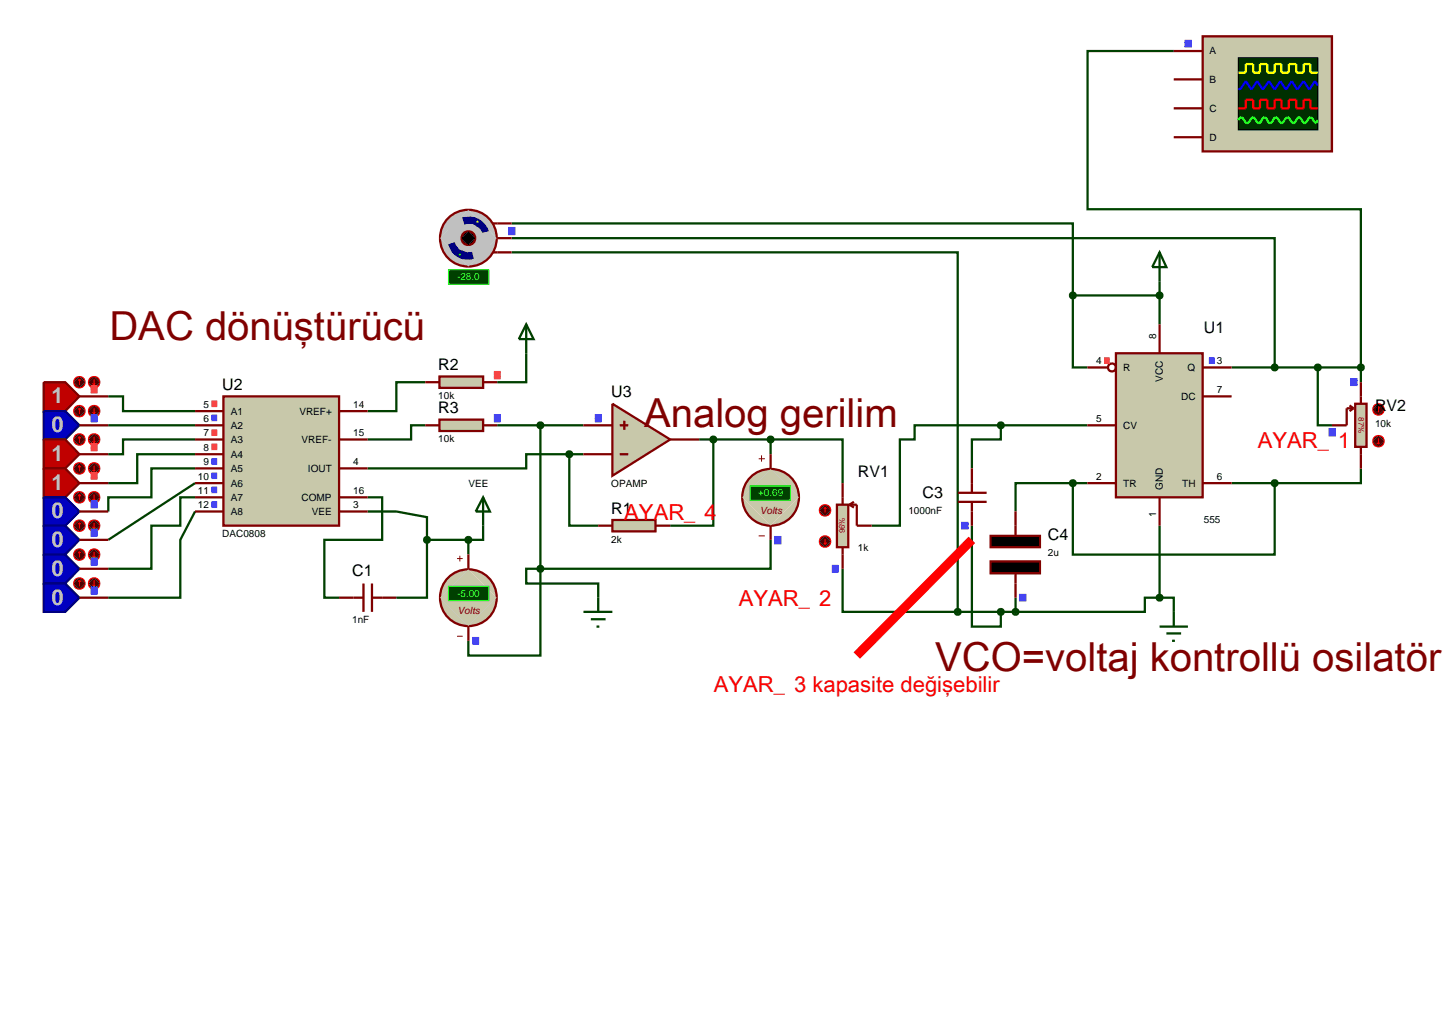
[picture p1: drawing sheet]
<svg xmlns="http://www.w3.org/2000/svg" width="257mm" height="180mm" viewBox="0 0 257 180" stroke-linecap="round" stroke-linejoin="round" font-family="sans-serif">
<g fill="none" stroke="#004000" stroke-width=".4">
<path d="M207 9h-15.2v27.9h48.2v27.9M90.2 39.4h99v12.7M90.2 42h134.6v22.8M90.2 44.5h78.7v63.4M189.2 52.1v12.7h2.6M189.2 52.1h15.3M204.5 49.6v7.6M19.1 69.9h2.6v2.6h12.7M19.1 75h15.3M34.4 77.5h-12.7v2.6h-2.6M75 67.4h-5.1v5.1h-5.1M75 75h-2.5v2.5h-7.7"/>
<path d="M87.7 75h15.2M92.8 62.3v5.1h-5.1M95.3 75v25.3M123.3 77.5h12.6M125.8 77.5v15.2h-7.6M135.9 77.5h12.7v7.7M135.9 77.5v2.6M176.5 75v2.5h-5.1v5.1M176.5 75h-15.2v2.5h-2.6v15.2h-5M176.5 75h15.3M217.2 64.8h22.8M232.4 64.8v10.2h2.5"/>
<path d="M240 64.8v2.6M34.4 80.1h-10.2v5.1h-5.1M34.4 82.6h-7.7v5.1h-7.6v2.5M34.4 87.7h-2.6v5h-5.1v7.6h-7.6M34.4 90.2l-2.6 5v10.2h-12.7M34.4 85.2l-15.3 10M64.8 87.7h2.6v7.5h-10.2v10.2h2.6M64.8 90.2h5.1l5.4 1v4M75.3 95.2v10.2h-5.4M75.3 95.2h7.3M82.6 95.2v2.6M85.2 92.7v2.5h-2.6"/>
<path d="M100.4 80.1v12.6h5.1M100.4 80.1h-7.6v2.5h-28M100.4 80.1h2.5M135.9 95.2v5.1h-40.6M171.4 92.7v17.8h5.1v-2.6M189.2 85.2v12.6h35.6v-12.6M189.2 85.2h-10.1v5M189.2 85.2h2.6M204.5 92.7v12.7M217.2 85.2h7.6M240 82.6v2.6h-15.2M95.3 100.3h-2.5v2.6h12.7v2.5"/>
<path d="M95.3 100.3v15.3h-12.7v-2.6M148.6 100.3v7.6h20.3M168.9 107.9h10.2M179.1 105.4v2.5M204.5 105.4h2.5v2.5M204.5 105.4h-2.6v2.5h-22.8"/>
</g>
<path d="M7.7 67.4h3.8l2.5 2.5-2.5 2.6h-3.8z" fill="#c00000" stroke="#800000" stroke-width=".4"/>
<path d="M14 69.9h5.1" fill="none" stroke="#800000" stroke-width=".4"/>
<path d="M13.3 66.7l.7-.3-1 1zM14 66.4a.94 .94 0 0 1 1 1zM14 68.4l1-1a.94 .94 0 0 1-1 1zM13 67.4l1 1a.94 .94 0 0 1-1-1z" fill="#400000" stroke="#f00" stroke-width=".2"/>
<path d="M13 67.4l1-1 1 1-1 1z" fill="#400000"/>
<path d="M14 66.9l-.2 .2M14 66.9l.3 .2M14 66.9v1" fill="none" stroke="#f00" stroke-width=".2"/>
<path d="M15.9 66.7l.7-.3-1 1zM16.6 66.4a.94 .94 0 0 1 1 1zM16.6 68.4l1-1a.94 .94 0 0 1-1 1zM15.6 67.4l1 1a.94 .94 0 0 1-1-1z" fill="#400000" stroke="#f00" stroke-width=".2"/>
<path d="M15.6 67.4l1-1 1 1-1 1z" fill="#400000"/>
<path d="M16.3 67.6l.3 .3M16.6 66.9v1M16.8 67.6l-.2 .3" fill="none" stroke="#f00" stroke-width=".2"/>
<g fill="none" stroke="#ff4040" stroke-width=".18">
<path d="M16 68h1.2M16 68.1h1.2M16 68.2h1.2M16 68.3h1.2M16 68.4h1.2M16 68.5h1.2M16 68.6h1.2M16 68.7h1.2M16 68.8h1.2M16 68.9h1.2M16 69h1.2M16 69.1h1.2"/>
<path d="M16 69.2h1.2M16 69.3h1.2"/>
</g>
<path d="M7.7 72.5h3.8l2.5 2.5-2.5 2.5h-3.8z" fill="#0000c0" stroke="#000080" stroke-width=".4"/>
<path d="M14 75h5.1" fill="none" stroke="#800000" stroke-width=".4"/>
<path d="M13.3 71.8l.7-.3-1 1zM14 71.5a.94 .94 0 0 1 1 1zM14 73.5l1-1a.94 .94 0 0 1-1 1zM13 72.5l1 1a.94 .94 0 0 1-1-1z" fill="#400000" stroke="#f00" stroke-width=".2"/>
<path d="M13 72.5l1-1 1 1-1 1z" fill="#400000"/>
<path d="M14 72l-.2 .2M14 72l.3 .2M14 72v1" fill="none" stroke="#f00" stroke-width=".2"/>
<path d="M15.9 71.8l.7-.3-1 1zM16.6 71.5a.94 .94 0 0 1 1 1zM16.6 73.5l1-1a.94 .94 0 0 1-1 1zM15.6 72.5l1 1a.94 .94 0 0 1-1-1z" fill="#400000" stroke="#f00" stroke-width=".2"/>
<path d="M15.6 72.5l1-1 1 1-1 1z" fill="#400000"/>
<path d="M16.3 72.7l.3 .3M16.6 72v1M16.8 72.7l-.2 .3" fill="none" stroke="#f00" stroke-width=".2"/>
<g fill="none" stroke="#4040ff" stroke-width=".18">
<path d="M16 73.1h1.2M16 73.2h1.2M16 73.3h1.2M16 73.4h1.2M16 73.5h1.2M16 73.6h1.2M16 73.7h1.2M16 73.8h1.2M16 73.9h1.2M16 74h1.2M16 74.1h1.2M16 74.2h1.2"/>
<path d="M16 74.3h1.2M16 74.4h1.2"/>
</g>
<path d="M7.7 77.5h3.8l2.5 2.6-2.5 2.5h-3.8z" fill="#c00000" stroke="#800000" stroke-width=".4"/>
<path d="M14 80.1h5.1" fill="none" stroke="#800000" stroke-width=".4"/>
<path d="M13.3 76.8l.7-.3-1 1zM14 76.5a.94 .94 0 0 1 1 1zM14 78.5l1-1a.94 .94 0 0 1-1 1zM13 77.5l1 1a.94 .94 0 0 1-1-1z" fill="#400000" stroke="#f00" stroke-width=".2"/>
<path d="M13 77.5l1-1 1 1-1 1z" fill="#400000"/>
<path d="M14 77l-.2 .3M14 77l.3 .3M14 77v1.1" fill="none" stroke="#f00" stroke-width=".2"/>
<path d="M15.9 76.8l.7-.3-1 1zM16.6 76.5a.94 .94 0 0 1 1 1zM16.6 78.5l1-1a.94 .94 0 0 1-1 1zM15.6 77.5l1 1a.94 .94 0 0 1-1-1z" fill="#400000" stroke="#f00" stroke-width=".2"/>
<path d="M15.6 77.5l1-1 1 1-1 1z" fill="#400000"/>
<path d="M16.3 77.8l.3 .3M16.6 77v1.1M16.8 77.8l-.2 .3" fill="none" stroke="#f00" stroke-width=".2"/>
<g fill="none" stroke="#ff4040" stroke-width=".18">
<path d="M16 78.2h1.2M16 78.3h1.2M16 78.4h1.2M16 78.5h1.2M16 78.6h1.2M16 78.7h1.2M16 78.8h1.2M16 78.9h1.2M16 79h1.2M16 79.1h1.2M16 79.2h1.2M16 79.3h1.2"/>
<path d="M16 79.4h1.2M16 79.5h1.2"/>
</g>
<path d="M7.7 82.6h3.8l2.5 2.6-2.5 2.5h-3.8z" fill="#c00000" stroke="#800000" stroke-width=".4"/>
<path d="M14 85.2h5.1" fill="none" stroke="#800000" stroke-width=".4"/>
<path d="M13.3 81.9l.7-.3-1 1zM14 81.6a.94 .94 0 0 1 1 1zM14 83.6l1-1a.94 .94 0 0 1-1 1zM13 82.6l1 1a.94 .94 0 0 1-1-1z" fill="#400000" stroke="#f00" stroke-width=".2"/>
<path d="M13 82.6l1-1 1 1-1 1z" fill="#400000"/>
<path d="M14 82.1l-.2 .3M14 82.1l.3 .3M14 82.1v1" fill="none" stroke="#f00" stroke-width=".2"/>
<path d="M15.9 81.9l.7-.3-1 1zM16.6 81.6a.94 .94 0 0 1 1 1zM16.6 83.6l1-1a.94 .94 0 0 1-1 1zM15.6 82.6l1 1a.94 .94 0 0 1-1-1z" fill="#400000" stroke="#f00" stroke-width=".2"/>
<path d="M15.6 82.6l1-1 1 1-1 1z" fill="#400000"/>
<path d="M16.3 82.9l.3 .2M16.6 82.1v1M16.8 82.9l-.2 .2" fill="none" stroke="#f00" stroke-width=".2"/>
<g fill="none" stroke="#ff4040" stroke-width=".18">
<path d="M16 83.3h1.2M16 83.4h1.2M16 83.5h1.2M16 83.6h1.2M16 83.7h1.2M16 83.8h1.2M16 83.9h1.2M16 84h1.2M16 84.1h1.2M16 84.2h1.2M16 84.3h1.2M16 84.4h1.2"/>
<path d="M16 84.5h1.2"/>
</g>
<path d="M39.4 69.9h20.4v22.8h-20.4z" fill="#c8c8aa" stroke="#800000" stroke-width=".4"/>
<g fill="none" stroke="#800000" stroke-width=".4">
<path d="M34.4 75h5M34.4 72.5h5M34.4 77.5h5M59.8 72.5h5M59.8 77.5h5M34.4 90.2h5M34.4 82.6h5M34.4 80.1h5M34.4 85.2h5M34.4 87.7h5M59.8 90.2h5M59.8 82.6h5"/>
<path d="M59.8 87.7h5"/>
</g>
<g fill="none" stroke="#4040ff" stroke-width=".18">
<path d="M37.3 73.2h1M37.3 73.3h1M37.3 73.4h1M37.3 73.5h1M37.3 73.6h1M37.3 73.7h1M37.3 73.8h1M37.3 73.9h1M37.3 74h1M37.3 74.1h1M37.3 74.2h1M37.3 80.9h1"/>
<path d="M37.3 81h1M37.3 81.1h1M37.3 81.2h1M37.3 81.3h1M37.3 81.4h1M37.3 81.5h1M37.3 81.6h1M37.3 81.7h1M37.3 81.8h1M37.3 81.9h1M37.3 83.4h1M37.3 83.5h1"/>
<path d="M37.3 83.6h1M37.3 83.7h1M37.3 83.8h1M37.3 83.9h1M37.3 84h1M37.3 84.1h1M37.3 84.2h1M37.3 84.3h1M37.3 84.4h1M37.3 85.9h1M37.3 86h1M37.3 86.1h1"/>
<path d="M37.3 86.2h1M37.3 86.3h1M37.3 86.4h1M37.3 86.5h1M37.3 86.6h1M37.3 86.7h1M37.3 86.8h1M37.3 86.9h1M37.3 88.5h1M37.3 88.6h1M37.3 88.7h1M37.3 88.8h1"/>
<path d="M37.3 88.9h1M37.3 89h1M37.3 89.1h1M37.3 89.2h1M37.3 89.3h1M37.3 89.4h1M37.3 89.5h1"/>
</g>
<g fill="none" stroke="#ff4040" stroke-width=".18">
<path d="M37.3 70.7h1M37.3 70.8h1M37.3 70.9h1M37.3 71h1M37.3 71.1h1M37.3 71.2h1M37.3 71.3h1M37.3 71.4h1M37.3 71.5h1M37.3 71.6h1M37.3 71.7h1M37.3 75.8h1"/>
<path d="M37.3 75.9h1M37.3 76h1M37.3 76.1h1M37.3 76.2h1M37.3 76.3h1M37.3 76.4h1M37.3 76.5h1M37.3 76.6h1M37.3 76.7h1M37.3 76.8h1M37.3 78.3h1M37.3 78.4h1"/>
<path d="M37.3 78.5h1M37.3 78.6h1M37.3 78.7h1M37.3 78.8h1M37.3 78.9h1M37.3 79h1M37.3 79.1h1M37.3 79.2h1M37.3 79.3h1"/>
</g>
<path d="M102.9 107.9h5.1M104.2 109.2h2.6M105.2 110.5h.5M105.5 105.4v2.5" fill="none" stroke="#004000" stroke-width=".4"/>
<path d="M7.7 87.7h3.8l2.5 2.5-2.5 2.5h-3.8z" fill="#0000c0" stroke="#000080" stroke-width=".4"/>
<path d="M14 90.2h5.1" fill="none" stroke="#800000" stroke-width=".4"/>
<path d="M13.3 87l.7-.3-1 1zM14 86.7a.94 .94 0 0 1 1 1zM14 88.7l1-1a.94 .94 0 0 1-1 1zM13 87.7l1 1a.94 .94 0 0 1-1-1z" fill="#400000" stroke="#f00" stroke-width=".2"/>
<path d="M13 87.7l1-1 1 1-1 1z" fill="#400000"/>
<path d="M14 87.2l-.2 .3M14 87.2l.3 .3M14 87.2v1" fill="none" stroke="#f00" stroke-width=".2"/>
<path d="M15.9 87l.7-.3-1 1zM16.6 86.7a.94 .94 0 0 1 1 1zM16.6 88.7l1-1a.94 .94 0 0 1-1 1zM15.6 87.7l1 1a.94 .94 0 0 1-1-1z" fill="#400000" stroke="#f00" stroke-width=".2"/>
<path d="M15.6 87.7l1-1 1 1-1 1z" fill="#400000"/>
<path d="M16.3 88l.3 .2M16.6 87.2v1M16.8 88l-.2 .2" fill="none" stroke="#f00" stroke-width=".2"/>
<g fill="none" stroke="#4040ff" stroke-width=".18">
<path d="M16 88.3h1.2M16 88.4h1.2M16 88.5h1.2M16 88.6h1.2M16 88.7h1.2M16 88.8h1.2M16 88.9h1.2M16 89h1.2M16 89.1h1.2M16 89.2h1.2M16 89.3h1.2M16 89.4h1.2"/>
<path d="M16 89.5h1.2M16 89.6h1.2"/>
</g>
<path d="M7.7 92.7h3.8l2.5 2.5-2.5 2.6h-3.8z" fill="#0000c0" stroke="#000080" stroke-width=".4"/>
<path d="M14 95.2h5.1" fill="none" stroke="#800000" stroke-width=".4"/>
<path d="M13.3 92l.7-.3-1 1zM14 91.7a.94 .94 0 0 1 1 1zM14 93.7l1-1a.94 .94 0 0 1-1 1zM13 92.7l1 1a.94 .94 0 0 1-1-1z" fill="#400000" stroke="#f00" stroke-width=".2"/>
<path d="M13 92.7l1-1 1 1-1 1z" fill="#400000"/>
<path d="M14 92.2l-.2 .2M14 92.2l.3 .2M14 92.2v1" fill="none" stroke="#f00" stroke-width=".2"/>
<path d="M15.9 92l.7-.3-1 1zM16.6 91.7a.94 .94 0 0 1 1 1zM16.6 93.7l1-1a.94 .94 0 0 1-1 1zM15.6 92.7l1 1a.94 .94 0 0 1-1-1z" fill="#400000" stroke="#f00" stroke-width=".2"/>
<path d="M15.6 92.7l1-1 1 1-1 1z" fill="#400000"/>
<path d="M16.3 92.9l.3 .3M16.6 92.2v1M16.8 92.9l-.2 .3" fill="none" stroke="#f00" stroke-width=".2"/>
<g fill="none" stroke="#4040ff" stroke-width=".18">
<path d="M16 93.3h1.2M16 93.4h1.2M16 93.5h1.2M16 93.6h1.2M16 93.7h1.2M16 93.8h1.2M16 93.9h1.2M16 94h1.2M16 94.1h1.2M16 94.2h1.2M16 94.3h1.2M16 94.4h1.2"/>
<path d="M16 94.5h1.2M16 94.6h1.2"/>
</g>
<path d="M7.7 97.8h3.8l2.5 2.5-2.5 2.6h-3.8z" fill="#0000c0" stroke="#000080" stroke-width=".4"/>
<path d="M14 100.3h5.1" fill="none" stroke="#800000" stroke-width=".4"/>
<path d="M13.3 97.1l.7-.3-1 1zM14 96.8a.94 .94 0 0 1 1 1zM14 98.8l1-1a.94 .94 0 0 1-1 1zM13 97.8l1 1a.94 .94 0 0 1-1-1z" fill="#400000" stroke="#f00" stroke-width=".2"/>
<path d="M13 97.8l1-1 1 1-1 1z" fill="#400000"/>
<path d="M14 97.3l-.2 .2M14 97.3l.3 .2M14 97.3v1" fill="none" stroke="#f00" stroke-width=".2"/>
<path d="M15.9 97.1l.7-.3-1 1zM16.6 96.8a.94 .94 0 0 1 1 1zM16.6 98.8l1-1a.94 .94 0 0 1-1 1zM15.6 97.8l1 1a.94 .94 0 0 1-1-1z" fill="#400000" stroke="#f00" stroke-width=".2"/>
<path d="M15.6 97.8l1-1 1 1-1 1z" fill="#400000"/>
<path d="M16.3 98l.3 .3M16.6 97.3v1M16.8 98l-.2 .3" fill="none" stroke="#f00" stroke-width=".2"/>
<g fill="none" stroke="#4040ff" stroke-width=".18">
<path d="M16 98.4h1.2M16 98.5h1.2M16 98.6h1.2M16 98.7h1.2M16 98.8h1.2M16 98.9h1.2M16 99h1.2M16 99.1h1.2M16 99.2h1.2M16 99.3h1.2M16 99.4h1.2M16 99.5h1.2"/>
<path d="M16 99.6h1.2M16 99.7h1.2"/>
</g>
<path d="M7.7 102.9h3.8l2.5 2.5-2.5 2.5h-3.8z" fill="#0000c0" stroke="#000080" stroke-width=".4"/>
<path d="M14 105.4h5.1" fill="none" stroke="#800000" stroke-width=".4"/>
<path d="M13.3 102.2l.7-.3-1 1zM14 101.9a.94 .94 0 0 1 1 1zM14 103.9l1-1a.94 .94 0 0 1-1 1zM13 102.9l1 1a.94 .94 0 0 1-1-1z" fill="#400000" stroke="#f00" stroke-width=".2"/>
<path d="M14 101.9l1 1-1 1-1-1z" fill="#400000"/>
<path d="M14 102.3l-.2 .3M14 102.3l.3 .3M14 102.3v1.1" fill="none" stroke="#f00" stroke-width=".2"/>
<path d="M15.9 102.2l.7-.3-1 1zM16.6 101.9a.94 .94 0 0 1 1 1zM16.6 103.9l1-1a.94 .94 0 0 1-1 1zM15.6 102.9l1 1a.94 .94 0 0 1-1-1z" fill="#400000" stroke="#f00" stroke-width=".2"/>
<path d="M16.6 101.9l1 1-1 1-1-1z" fill="#400000"/>
<path d="M16.3 103.1l.3 .3M16.6 102.3v1.1M16.8 103.1l-.2 .3" fill="none" stroke="#f00" stroke-width=".2"/>
<g fill="none" stroke="#4040ff" stroke-width=".18">
<path d="M16 103.5h1.2M16 103.6h1.2M16 103.7h1.2M16 103.8h1.2M16 103.9h1.2M16 104h1.2M16 104.1h1.2M16 104.2h1.2M16 104.3h1.2M16 104.4h1.2M16 104.5h1.2M16 104.6h1.2"/>
<path d="M16 104.7h1.2M16 104.8h1.2"/>
</g>
<path d="M132.1 84.5a5 5 0 0 1 3.8-1.8l-5 5a5 5 0 0 1 1.2-3.2zM135.9 82.7a5 5 0 0 1 5 5zM135.9 92.7l5-5a5 5 0 0 1-5 5zM130.9 87.7l5 5a5 5 0 0 1-5-5z" fill="#c8c8aa" stroke="#800000" stroke-width=".4"/>
<path d="M130.9 87.7l5-5 5 5-5 5z" fill="#c8c8aa"/>
<path d="M133.8 80.9h1.1M133.8 94.5h1.1M134.3 80.3v1.1" fill="none" stroke="#800000" stroke-width=".18"/>
<path d="M132.3 85.7h7.1v2.5h-7.1z" fill="#004000" stroke="#0f0" stroke-width=".2"/>
<path d="M135.9 80.1v2.5M135.9 92.7v2.5" fill="none" stroke="#800000" stroke-width=".4"/>
<g fill="none" stroke="#4040ff" stroke-width=".18">
<path d="M136.5 94.6h1.3M136.5 94.7h1.3M136.5 94.8h1.3M136.5 94.9h1.3M136.5 95h1.3M136.5 95.1h1.3M136.5 95.2h1.3M136.5 95.3h1.3M136.5 95.4h1.3M136.5 95.5h1.3M136.5 95.6h1.3M136.5 95.7h1.3"/>
<path d="M136.5 95.8h1.3M136.5 95.9h1.3"/>
</g>
<path d="M77.5 66.4h7.7v2h-7.7z" fill="#c8c8aa" stroke="#800000" stroke-width=".4"/>
<path d="M75 67.4h2.5M85.2 67.4h2.5" fill="none" stroke="#800000" stroke-width=".4"/>
<g fill="none" stroke="#ff4040" stroke-width=".18">
<path d="M87.1 65.5h1.2M87.1 65.6h1.2M87.1 65.7h1.2M87.1 65.8h1.2M87.1 65.9h1.2M87.1 66h1.2M87.1 66.1h1.2M87.1 66.2h1.2M87.1 66.3h1.2M87.1 66.4h1.2M87.1 66.5h1.2M87.1 66.6h1.2"/>
<path d="M87.1 66.7h1.2M87.1 66.8h1.2"/>
</g>
<path d="M77.5 74h7.7v2h-7.7z" fill="#c8c8aa" stroke="#800000" stroke-width=".4"/>
<path d="M75 75h2.5M85.2 75h2.5" fill="none" stroke="#800000" stroke-width=".4"/>
<g fill="none" stroke="#4040ff" stroke-width=".18">
<path d="M87.1 73.1h1.2M87.1 73.2h1.2M87.1 73.3h1.2M87.1 73.4h1.2M87.1 73.5h1.2M87.1 73.6h1.2M87.1 73.7h1.2M87.1 73.8h1.2M87.1 73.9h1.2M87.1 74h1.2M87.1 74.1h1.2M87.1 74.2h1.2"/>
<path d="M87.1 74.3h1.2M87.1 74.4h1.2"/>
</g>
<path d="M108 91.7h7.6v2h-7.6z" fill="#c8c8aa" stroke="#800000" stroke-width=".4"/>
<path d="M105.5 92.7h2.5M115.6 92.7h2.6" fill="none" stroke="#800000" stroke-width=".4"/>
<path d="M94.9 100l.4-.2-.5 .5zM95.3 99.8l.4 .2 .1 .3zM95.3 100.8l.5-.5-.2 .4zM94.8 100.3l.5 .5-.3-.1z" fill="#004000" stroke="#004000" stroke-width=".4"/>
<path d="M94.8 100.3l.5-.5 .5 .5-.5 .5z" fill="#004000"/>
<path d="M79.4 101.6a5 5 0 0 1 3.2-1.2l-5 5a5 5 0 0 1 1.8-3.8zM82.6 100.4a5 5 0 0 1 5 5zM82.6 110.4l5-5a5 5 0 0 1-5 5zM77.6 105.4l5 5a5 5 0 0 1-5-5z" fill="#c8c8aa" stroke="#800000" stroke-width=".4"/>
<path d="M82.6 100.4l5 5-5 5-5-5z" fill="#c8c8aa"/>
<path d="M80.6 98.5h1M81.1 98v1M80.6 112.2h1" fill="none" stroke="#800000" stroke-width=".18"/>
<path d="M79.1 103.4h7.1v2.5h-7.1z" fill="#004000" stroke="#0f0" stroke-width=".2"/>
<path d="M82.6 97.8v2.5M82.6 110.5v2.5" fill="none" stroke="#800000" stroke-width=".4"/>
<g fill="none" stroke="#4040ff" stroke-width=".18">
<path d="M83.3 112.4h1.2M83.3 112.5h1.2M83.3 112.6h1.2M83.3 112.7h1.2M83.3 112.8h1.2M83.3 112.9h1.2M83.3 113h1.2M83.3 113.1h1.2M83.3 113.2h1.2M83.3 113.3h1.2M83.3 113.4h1.2M83.3 113.5h1.2"/>
<path d="M83.3 113.6h1.2"/>
</g>
<path d="M108 71.2l10.2 6.3-10.2 6.4z" fill="#c8c8aa" stroke="#800000" stroke-width=".4"/>
<path d="M102.9 75h5.1M109.3 75h1.5M110.1 74.2v1.6M118.2 77.5h5.1M102.9 80.1h5.1M109.3 80.1h1.5" fill="none" stroke="#800000" stroke-width=".4"/>
<g fill="none" stroke="#4040ff" stroke-width=".18">
<path d="M104.9 73.1h1.2M104.9 73.2h1.2M104.9 73.3h1.2M104.9 73.4h1.2M104.9 73.5h1.2M104.9 73.6h1.2M104.9 73.7h1.2M104.9 73.8h1.2M104.9 73.9h1.2M104.9 74h1.2M104.9 74.1h1.2M104.9 74.2h1.2"/>
<path d="M104.9 74.3h1.2M104.9 74.4h1.2"/>
</g>
<path d="M125.4 77.2l.4-.2-.5 .5zM125.8 77l.3 .1 .2 .4zM125.8 78l.5-.5-.2 .4zM125.3 77.5l.5 .5-.3-.1z" fill="#004000" stroke="#004000" stroke-width=".4"/>
<path d="M125.3 77.5l.5-.5 .5 .5-.5 .5z" fill="#004000"/>
<path d="M100.1 79.7l.3-.1-.5 .5zM100.4 79.6l.3 .1 .2 .4zM100.4 80.6l.5-.5-.2 .4zM99.9 80.1l.5 .5-.4-.2z" fill="#004000" stroke="#004000" stroke-width=".4"/>
<path d="M99.9 80.1l.5-.5 .5 .5-.5 .5z" fill="#004000"/>
<path d="M92.8 57.2l1.3 2.6h-2.6zM92.8 57.2v5.1M85.2 87.7l1.2 2.5h-2.5zM85.2 87.7v5" fill="none" stroke="#004000" stroke-width=".4"/>
<path d="M82.2 94.9l.4-.2-.5 .5zM82.6 94.7l.4 .2 .1 .3zM83.1 95.2l-.1 .3-.4 .2zM82.1 95.2l.5 .5-.4-.2z" fill="#004000" stroke="#004000" stroke-width=".4"/>
<path d="M82.1 95.2l.5-.5 .5 .5-.5 .5z" fill="#004000"/>
<path d="M59.8 105.4h4.3M64.1 102.9v5M65.6 102.9v5M65.6 105.4h4.3" fill="none" stroke="#800000" stroke-width=".4"/>
<path d="M74.9 94.9l.4-.2-.5 .5zM75.3 94.7l.4 .2 .1 .3zM75.8 95.2l-.1 .3-.4 .2zM74.8 95.2l.5 .5-.3-.1z" fill="#004000" stroke="#004000" stroke-width=".4"/>
<path d="M74.8 95.2l.5-.5 .5 .5-.5 .5z" fill="#004000"/>
<path d="M94.9 74.7l.4-.2-.5 .5zM95.3 74.5l.3 .1 .2 .4zM95.8 75l-.1 .3-.4 .2zM94.8 75l.5 .5-.3-.1z" fill="#004000" stroke="#004000" stroke-width=".4"/>
<path d="M94.8 75l.5-.5 .5 .5-.5 .5z" fill="#004000"/>
<path d="M135.6 77.1l.3-.1-.5 .5zM135.9 77l.3 .1 .2 .4zM135.9 78l.5-.5-.2 .4zM135.4 77.5l.5 .5-.4-.2z" fill="#004000" stroke="#004000" stroke-width=".4"/>
<path d="M135.4 77.5l.5-.5 .5 .5-.5 .5z" fill="#004000"/>
<path d="M196.8 62.3h15.3v25.4h-15.3z" fill="#c8c8aa" stroke="#800000" stroke-width=".4"/>
<g fill="none" stroke="#800000" stroke-width=".4">
<path d="M204.5 57.2v5.1M191.8 64.8h3.5M191.8 75h5M212.1 64.8h5.1M212.1 69.9h5.1M191.8 85.2h5M204.5 87.7v5M212.1 85.2h5.1"/>
<circle cx="196.1" cy="64.8" r=".7"/>
</g>
<path d="M194.7 63.1h1M194.7 63.2h1M194.7 63.3h1M194.7 63.4h1M194.7 63.5h1M194.7 63.6h1M194.7 63.7h1M194.7 63.8h1M194.7 63.9h1M194.7 64h1M194.7 64.1h1" fill="none" stroke="#ff4040" stroke-width=".18"/>
<path d="M213.2 63.1h1M213.2 63.2h1M213.2 63.3h1M213.2 63.4h1M213.2 63.5h1M213.2 63.6h1M213.2 63.7h1M213.2 63.8h1M213.2 63.9h1M213.2 64h1M213.2 64.1h1" fill="none" stroke="#4040ff" stroke-width=".18"/>
<path d="M204.5 44.5l1.2 2.6h-2.5zM204.5 44.5v5.1M204.5 110.5h5M205.7 111.7h2.6M206.7 113h.5M207 107.9v2.6" fill="none" stroke="#004000" stroke-width=".4"/>
<path d="M204.2 105l.3-.1-.5 .5zM204.5 104.9l.4 .2 .1 .3zM205 105.4l-.1 .3-.4 .2zM204 105.4l.5 .5-.4-.2z" fill="#004000" stroke="#004000" stroke-width=".4"/>
<path d="M204.5 104.9l.5 .5-.5 .5-.5-.5z" fill="#004000"/>
<path d="M204.1 51.8l.4-.2-.5 .5zM204.5 51.6l.4 .2 .1 .3zM205 52.1l-.1 .3-.4 .2zM204 52.1l.5 .5-.4-.2z" fill="#004000" stroke="#004000" stroke-width=".4"/>
<path d="M204 52.1l.5-.5 .5 .5-.5 .5z" fill="#004000"/>
<path d="M168.9 88.5h5.1M168.9 86.9h5.1M171.4 82.6v4.3M171.4 88.5v4.2" fill="none" stroke="#800000" stroke-width=".4"/>
<g fill="none" stroke="#4040ff" stroke-width=".18">
<path d="M169.5 92.1h1.3M169.5 92.2h1.3M169.5 92.3h1.3M169.5 92.4h1.3M169.5 92.5h1.3M169.5 92.6h1.3M169.5 92.7h1.3M169.5 92.8h1.3M169.5 92.9h1.3M169.5 93h1.3M169.5 93.1h1.3M169.5 93.2h1.3"/>
<path d="M169.5 93.3h1.3"/>
</g>
<path d="M224.5 84.8l.3-.1-.5 .5zM224.8 84.7l.4 .2 .1 .3zM224.8 85.7l.5-.5-.2 .4zM224.3 85.2l.5 .5-.4-.2z" fill="#004000" stroke="#004000" stroke-width=".4"/>
<path d="M224.8 84.7l.5 .5-.5 .5-.5-.5z" fill="#004000"/>
<path d="M212.1 6.4h22.8v20.3h-22.8z" fill="#c8c8aa" stroke="#800000" stroke-width=".4"/>
<path d="M218.4 10.2h14v12.7h-14z" fill="#003000" stroke="#000" stroke-width=".2"/>
<path d="M218.4 12.8h1.3v-1.5h1.3v1.5h1.2v-1.5h1.3v1.5h1.3v-1.5h1.2v1.5h1.3v-1.5h1.3v1.5h1.3v-1.5h1.2v1.5h1.3" fill="none" stroke="#ff0" stroke-width=".4"/>
<path d="M218.4 19.1h1.3v-1.5h1.3v1.5h1.2v-1.5h1.3v1.5h1.3v-1.5h1.2v1.5h1.3v-1.5h1.3v1.5h1.3v-1.5h1.2v1.5h1.3" fill="none" stroke="#f00" stroke-width=".4"/>
<path d="M232.4 15.1l-.5-.8-1 1.5-1-1.5-1.1 1.5-1-1.5-1 1.5-1-1.5-1 1.5-1-1.5-1.1 1.5-1-1.5-1 1.5-1-1.5-1 1.5-.3-.2" fill="none" stroke="#00f" stroke-width=".4"/>
<path d="M218.4 21.2l.2-.4 .3-.1 .3 .1 .2 .4a.55 .55 0 0 0 .8 .4l.5-.8 .3-.1 .7 .9 .3 .1 .3-.1 .4-.8 .3-.1 .3 .1 .4 .8 .3 .1 .3-.1 .4-.8 .3-.1 .3 .1 .7 .9 .3-.1 .2-.4a.59 .59 0 0 1 .8-.4l.5 .8 .3 .1 .3-.1 .4-.8 .3-.1 .3 .1 .4 .8 .3 .1 .3-.1 .4-.8 .3-.1 .3 .1 .7 .9 .3-.5" fill="none" stroke="#0f0" stroke-width=".4"/>
<path d="M207 9h5.1M207 14h5.1M207 19.1h5.1M207 24.2h5.1" fill="none" stroke="#800000" stroke-width=".4"/>
<g fill="none" stroke="#4040ff" stroke-width=".18">
<path d="M208.9 7.1h1.3M208.9 7.2h1.3M208.9 7.3h1.3M208.9 7.4h1.3M208.9 7.5h1.3M208.9 7.6h1.3M208.9 7.7h1.3M208.9 7.8h1.3M208.9 7.9h1.3M208.9 8h1.3M208.9 8.1h1.3M208.9 8.2h1.3"/>
<path d="M208.9 8.3h1.3"/>
</g>
<path d="M239.6 64.5l.4-.2-.5 .5zM240 64.3l.4 .2 .1 .3zM240.5 64.8l-.1 .3-.4 .2zM239.5 64.8l.5 .5-.4-.2z" fill="#004000" stroke="#004000" stroke-width=".4"/>
<path d="M239.5 64.8l.5-.5 .5 .5-.5 .5z" fill="#004000"/>
<path d="M176.2 74.6l.3-.1-.5 .5zM176.5 74.5l.3 .1 .2 .4zM177 75l-.1 .3-.4 .2zM176 75l.5 .5-.4-.2z" fill="#004000" stroke="#004000" stroke-width=".4"/>
<path d="M176 75l.5-.5 .5 .5-.5 .5z" fill="#004000"/>
<path d="M78.8 38.8a5 5 0 0 1 3.8-1.8l-5 5a5 5 0 0 1 1.2-3.2zM82.6 37a5 5 0 0 1 5 5zM82.6 47l5-5a5 5 0 0 1-5 5zM77.6 42l5 5a5 5 0 0 1-5-5z" fill="#c0c0c0" stroke="#800000" stroke-width=".4"/>
<path d="M77.6 42l5-5 5 5-5 5z" fill="#c0c0c0"/>
<path d="M81.9 41l.7-.2-1.2 1.2 .1-.4zM82.6 40.8a1.16 1.16 0 0 1 1.2 1.2zM83.8 42a1.16 1.16 0 0 1-1.2 1.2zM81.4 42l1.2 1.2a1.16 1.16 0 0 1-1.2-1.2z" fill="#000" stroke="#800000" stroke-width=".4"/>
<path d="M82.6 40.8l1.2 1.2-1.2 1.2-1.2-1.2z" fill="#000"/>
<path d="M86.9 39.4h.8M86.9 44.5h.8" fill="none" stroke="#800000" stroke-width=".4"/>
<path d="M79.7 39.6l1.1-1 .7-.3 .4 1.3a2.49 2.49 0 0 0-1.7 3.1l-1.2 .4a3.8 3.8 0 0 1 .7-3.5z" fill="#c0c0c0" stroke="#c0c0c0" stroke-width=".3"/>
<g fill="#000080">
<path d="M79 43.1l1.2-.4 .2 .5 .6 .8 1.4 .5 1-.1 .3 1.2a3.6 3.6 0 0 1-4.7-2.5z"/>
<path d="M81.5 38.3a3.9 3.9 0 0 1 4.8 2.6l-1.2 .3a2.47 2.47 0 0 0-3.2-1.6z"/>
</g>
<path d="M85.1 41.2l1.2-.3a3.7 3.7 0 0 1-2.6 4.7l-.3-1.2a2.59 2.59 0 0 0 1.7-3.2z" fill="#c0c0c0" stroke="#c0c0c0" stroke-width=".3"/>
<g fill="#ff0">
<path d="M84 39.1l.2-.2 .2 .2-.2 .2z"/>
<path d="M84.1 39l.1-.1-.2 .2zM84.2 38.9l.2 .2zM84.2 39.3l.2-.2zM84 39.1l.2 .2z"/>
</g>
<g fill="#0f0">
<path d="M81.1 44.7l.2 .2-.2 .2-.2-.2z"/>
<path d="M81 44.8l.1-.1-.2 .2zM81.1 44.7l.2 .2zM81.1 45.1l.2-.2zM80.9 44.9l.2 .2z"/>
</g>
<path d="M79.1 47.6h7.1v2.5h-7.1z" fill="#004000" stroke="#0f0" stroke-width=".2"/>
<path d="M87.7 39.4h2.5M87.7 42h2.5M87.7 44.5h2.5" fill="none" stroke="#800000" stroke-width=".4"/>
<g fill="none" stroke="#4040ff" stroke-width=".18">
<path d="M89.6 40.1h1.3M89.6 40.2h1.3M89.6 40.3h1.3M89.6 40.4h1.3M89.6 40.5h1.3M89.6 40.6h1.3M89.6 40.7h1.3M89.6 40.8h1.3M89.6 40.9h1.3M89.6 41h1.3M89.6 41.1h1.3M89.6 41.2h1.3"/>
<path d="M89.6 41.3h1.3M89.6 41.4h1.3"/>
</g>
<path d="M188.8 51.8l.4-.2-.5 .5zM189.2 51.6l.4 .2 .1 .3zM189.7 52.1l-.1 .3-.4 .2zM188.7 52.1l.5 .5-.4-.2z" fill="#004000" stroke="#004000" stroke-width=".4"/>
<path d="M188.7 52.1l.5-.5 .5 .5-.5 .5z" fill="#004000"/>
<path d="M176.2 107.5l.3-.1-.5 .5zM176.5 107.4l.3 .1 .2 .4zM177 107.9l-.1 .3-.4 .2zM176 107.9l.5 .5-.4-.2z" fill="#004000" stroke="#004000" stroke-width=".4"/>
<path d="M176.5 107.4l.5 .5-.5 .5-.5-.5z" fill="#004000"/>
<path d="M224.4 64.5l.4-.2-.5 .5zM224.8 64.3l.3 .1 .2 .4zM224.8 65.3l.5-.5-.2 .4zM224.3 64.8l.5 .5-.4-.2z" fill="#004000" stroke="#004000" stroke-width=".4"/>
<path d="M224.3 64.8l.5-.5 .5 .5-.5 .5z" fill="#004000"/>
<path d="M174.7 94.5h8.7v2h-8.7zM174.7 99h8.7v2.1h-8.7z" fill="#000" stroke="#800000" stroke-width=".4"/>
<path d="M179.1 90.2v4.3M179.1 101.1v4.3" fill="none" stroke="#800000" stroke-width=".4"/>
<g fill="none" stroke="#4040ff" stroke-width=".18">
<path d="M179.7 104.8h1.3M179.7 104.9h1.3M179.7 105h1.3M179.7 105.1h1.3M179.7 105.2h1.3M179.7 105.3h1.3M179.7 105.4h1.3M179.7 105.5h1.3M179.7 105.6h1.3M179.7 105.7h1.3M179.7 105.8h1.3M179.7 105.9h1.3"/>
<path d="M179.7 106h1.3"/>
</g>
<path d="M178.8 107.5l.3-.1-.5 .5zM179.1 107.4l.3 .1 .2 .4zM179.6 107.9l-.1 .3-.4 .2zM178.6 107.9l.5 .5-.4-.2z" fill="#004000" stroke="#004000" stroke-width=".4"/>
<path d="M179.1 107.4l.5 .5-.5 .5-.5-.5z" fill="#004000"/>
<path d="M188.9 84.8l.3-.1-.5 .5zM189.2 84.7l.4 .2 .1 .3zM189.7 85.2l-.1 .3-.4 .2zM188.7 85.2l.5 .5-.4-.2z" fill="#004000" stroke="#004000" stroke-width=".4"/>
<path d="M189.2 84.7l.5 .5-.5 .5-.5-.5z" fill="#004000"/>
<path d="M147.6 89h2v7.5h-2z" fill="#c8c8aa" stroke="#800000" stroke-width=".4"/>
<path d="M148.6 85.2v3.8M148.6 96.5v3.8M149.8 89l.8 .5M149.8 89h1.3v3.7h2.6M150.6 88.5l-.8 .5" fill="none" stroke="#800000" stroke-width=".4"/>
<path d="M144.8 89.3l.7-.3-1 1zM145.5 89a.94 .94 0 0 1 1 1zM146.5 90a.94 .94 0 0 1-1 1zM144.5 90l1 1a.94 .94 0 0 1-1-1z" fill="#400000" stroke="#f00" stroke-width=".2"/>
<path d="M144.5 90l1-1 1 1-1 1z" fill="#400000"/>
<path d="M145.5 89.5l-.2 .2M145.5 89.5l.3 .2M145.5 89.5v.9" fill="none" stroke="#f00" stroke-width=".2"/>
<path d="M144.8 94.8l.7-.3-1 1zM145.5 94.5a.94 .94 0 0 1 1 1zM145.5 96.5l1-1a.94 .94 0 0 1-1 1zM144.5 95.5l1 1a.94 .94 0 0 1-1-1z" fill="#400000" stroke="#f00" stroke-width=".2"/>
<path d="M144.5 95.5l1-1 1 1-1 1z" fill="#400000"/>
<path d="M145.3 95.7l.2 .3M145.5 95v1M145.8 95.7l-.3 .3" fill="none" stroke="#f00" stroke-width=".2"/>
<g fill="none" stroke="#4040ff" stroke-width=".18">
<path d="M146.7 99.7h1.2M146.7 99.8h1.2M146.7 99.9h1.2M146.7 100h1.2M146.7 100.1h1.2M146.7 100.2h1.2M146.7 100.3h1.2M146.7 100.4h1.2M146.7 100.5h1.2M146.7 100.6h1.2M146.7 100.7h1.2M146.7 100.8h1.2"/>
<path d="M146.7 100.9h1.2"/>
</g>
<path d="M168.5 107.6l.4-.2-.5 .5zM168.9 107.4l.3 .1 .2 .4zM169.4 107.9l-.1 .3-.4 .2zM168.4 107.9l.5 .5-.3-.1z" fill="#004000" stroke="#004000" stroke-width=".4"/>
<path d="M168.4 107.9l.5-.5 .5 .5-.5 .5z" fill="#004000"/>
<path d="M239 71.2h2v7.6h-2z" fill="#c8c8aa" stroke="#800000" stroke-width=".4"/>
<path d="M238 71.5l.7 .5M238.7 72l-.7 .5M238.7 72h-1.2v3h-2.6M240 67.4v3.8M240 78.8v3.8" fill="none" stroke="#800000" stroke-width=".4"/>
<path d="M242.4 71.5l.7-.3-1 1zM243.1 71.2a.94 .94 0 0 1 1 1zM244.1 72.2a.94 .94 0 0 1-1 1zM242.1 72.2l1 1a.94 .94 0 0 1-1-1z" fill="#400000" stroke="#f00" stroke-width=".2"/>
<path d="M242.1 72.2l1-1 1 1-1 1z" fill="#400000"/>
<path d="M243.1 71.7l.2 .3M243.1 71.7l-.3 .3M243.1 71.7v1" fill="none" stroke="#f00" stroke-width=".2"/>
<path d="M242.4 77.1l.7-.3-1 1zM243.1 76.8a.94 .94 0 0 1 1 1zM243.1 78.8l1-1a.94 .94 0 0 1-1 1zM242.1 77.8l1 1a.94 .94 0 0 1-1-1z" fill="#400000" stroke="#f00" stroke-width=".2"/>
<path d="M243.1 76.8l1 1-1 1-1-1z" fill="#400000"/>
<path d="M242.8 78.1l.3 .2M243.1 77.3v1M243.3 78.1l-.2 .2" fill="none" stroke="#f00" stroke-width=".2"/>
<g fill="none" stroke="#4040ff" stroke-width=".18">
<path d="M234.3 75.6h1.3M234.3 75.7h1.3M234.3 75.8h1.3M234.3 75.9h1.3M234.3 76h1.3M234.3 76.1h1.3M234.3 76.2h1.3M234.3 76.3h1.3M234.3 76.4h1.3M234.3 76.5h1.3M234.3 76.6h1.3M234.3 76.7h1.3"/>
<path d="M234.3 76.8h1.3M234.3 76.9h1.3M238.1 66.8h1.3M238.1 66.9h1.3M238.1 67h1.3M238.1 67.1h1.3M238.1 67.2h1.3M238.1 67.3h1.3M238.1 67.4h1.3M238.1 67.5h1.3M238.1 67.6h1.3M238.1 67.7h1.3"/>
<path d="M238.1 67.8h1.3M238.1 67.9h1.3M238.1 68h1.3"/>
</g>
<path d="M232 64.5l.4-.2-.5 .5zM232.4 64.3l.4 .2 .1 .3zM232.4 65.3l.5-.5-.1 .3zM231.9 64.8l.5 .5-.3-.1z" fill="#004000" stroke="#004000" stroke-width=".4"/>
<path d="M231.9 64.8l.5-.5 .5 .5-.5 .5z" fill="#004000"/>
<path d="M171.4 95.2l-20.3 20.4" fill="none" stroke="#f00" stroke-width="1.6" stroke-linecap="butt"/>
<g font-size="7.1" fill="#800000">
<text x="19.3" y="59.9">DAC dönüştürücü</text>
<text x="113.6" y="75.2">Analog gerilim</text>
<text x="164.9" y="118.3">VCO=voltaj kontrollü osilatör</text>
</g>
<g font-size="3.9" fill="#c0c0c0">
<text x="9.1" y="71.1">1</text>
<text x="9.1" y="76.2">0</text>
<text x="9.1" y="81.3">1</text>
<text x="9.1" y="86.4">1</text>
<text x="9.1" y="91.4">0</text>
<text x="9.1" y="96.4">0</text>
<text x="9.1" y="101.5">0</text>
<text x="9.1" y="106.6">0</text>
</g>
<g font-size="3.9" fill="#f00">
<text x="221.8" y="78.9">AYAR_1</text>
<text x="110.1" y="91.6">AYAR_4</text>
<text x="130.3" y="106.8">AYAR_2</text>
<text x="125.9" y="122">AYAR_3 kapasite değişebilir</text>
</g>
<g font-size="2.8">
<text x="212.3" y="58.7">U1</text>
<text x="77.3" y="65.3">R2</text>
<text x="39.2" y="68.8">U2</text>
<text x="107.8" y="70.1">U3</text>
<text x="77.3" y="72.9">R3</text>
<text x="242.5" y="72.5">RV2</text>
<text x="151.3" y="84.1">RV1</text>
<text x="162.7" y="87.8">C3</text>
<text x="107.8" y="90.6">R1</text>
<text x="184.8" y="95.3">C4</text>
<text x="62.1" y="101.7">C1</text>
</g>
<g font-size="1.8">
<text x="213.3" y="9.6">A</text>
<text x="213.3" y="14.6">B</text>
<text x="213.3" y="19.7">C</text>
<text x="213.3" y="24.8">D</text>
<text x="203.9" y="59.8" transform="rotate(-90 203.9 59.8)">8</text>
<text x="193.3" y="64.2">4</text>
<text x="198.1" y="65.4">R</text>
<text x="209.4" y="65.4">Q</text>
<text x="214.6" y="64.2">3</text>
<text x="35.9" y="71.9">5</text>
<text x="62.3" y="71.9">14</text>
<text x="77.3" y="70.4">10k</text>
<text x="205.1" y="67.3" transform="rotate(-90 205.1 67.3)">VCC</text>
<text x="208.3" y="70.5">DC</text>
<text x="214.6" y="69.3">7</text>
<text x="35.9" y="74.4">6</text>
<text x="35.9" y="76.9">7</text>
<text x="40.7" y="75.6">A2</text>
<text x="40.7" y="73.1">A1</text>
<text x="52.8" y="73.1">VREF+</text>
<text x="62.3" y="76.9">15</text>
<text x="77.3" y="78">10k</text>
<text x="193.3" y="74.4">5</text>
<text x="198.1" y="75.6">CV</text>
<text x="242.5" y="75.3">10k</text>
<text x="35.9" y="79.5">8</text>
<text x="35.9" y="82">9</text>
<text x="40.7" y="78.1">A3</text>
<text x="40.7" y="80.7">A4</text>
<text x="40.7" y="83.2">A5</text>
<text x="53.2" y="78.1">VREF-</text>
<text x="54.3" y="83.2">IOUT</text>
<text x="62.3" y="82">4</text>
<text x="34.9" y="84.6">10</text>
<text x="34.9" y="87.1">11</text>
<text x="34.9" y="89.6">12</text>
<text x="40.7" y="85.8">A6</text>
<text x="40.7" y="88.3">A7</text>
<text x="53.2" y="88.3">COMP</text>
<text x="62.3" y="89.6">3</text>
<text x="62.3" y="87.1">16</text>
<text x="82.6" y="85.8">VEE</text>
<text x="107.8" y="85.9">OPAMP</text>
<text x="193.3" y="84.6">2</text>
<text x="198.1" y="85.8">TR</text>
<text x="205.1" y="86.4" transform="rotate(-90 205.1 86.4)">GND</text>
<text x="208.5" y="85.8">TH</text>
<text x="214.6" y="84.6">6</text>
<text x="39.2" y="94.7">DAC0808</text>
<text x="40.7" y="90.8">A8</text>
<text x="55" y="90.8">VEE</text>
<text x="107.8" y="95.7">2k</text>
<text x="160.2" y="90.6">1000nF</text>
<text x="203.9" y="91.2" transform="rotate(-90 203.9 91.2)">1</text>
<text x="212.3" y="92.2">555</text>
<text x="151.3" y="97.2">1k</text>
<text x="184.8" y="98.1">2u</text>
<text x="62.1" y="109.9">1nF</text>
</g>
<g font-size="1.8" fill="#0f0">
<text x="80.6" y="49.4">-28.0</text>
<text x="133.7" y="87.5">+0.69</text>
<text x="80.6" y="105.2">-5.00</text>
</g>
<g font-size="1.8" fill="#800000">
<text x="134" y="90.6">Volts</text>
<text x="80.7" y="108.3">Volts</text>
</g>
<g font-size="1.4" fill="#c00000">
<text x="239.6" y="73.6" transform="rotate(90 239.6 73.6)">87%</text>
<text x="149" y="94.1" transform="rotate(-90 149 94.1)">96%</text>
</g>
</svg>
